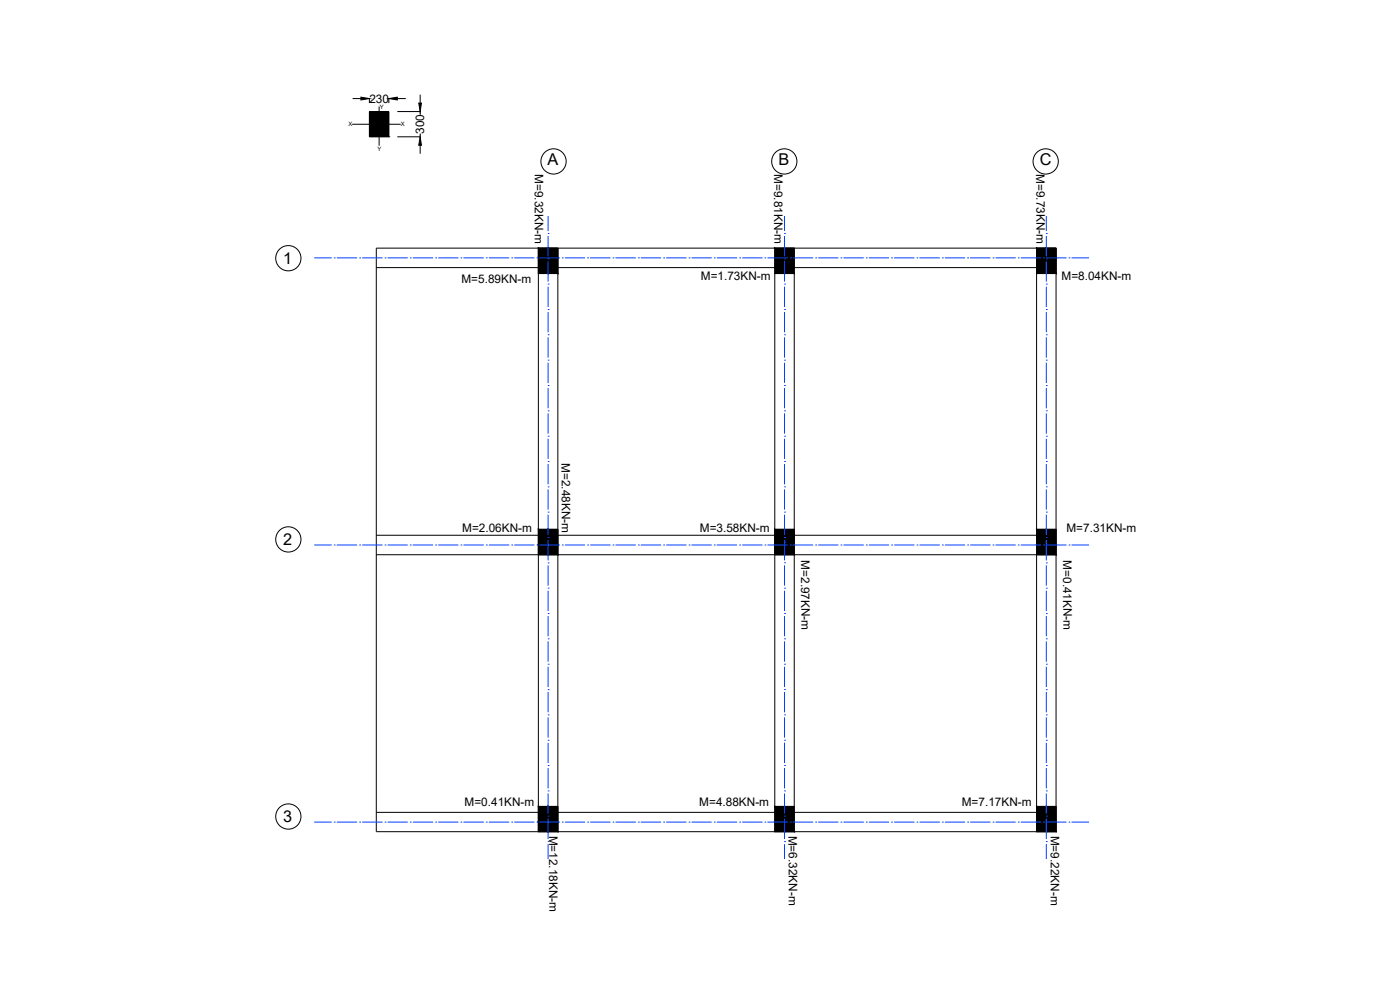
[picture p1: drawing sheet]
<svg xmlns="http://www.w3.org/2000/svg" width="420mm" height="297mm" viewBox="0 0 420 297" stroke-linecap="round" stroke-linejoin="round" font-family="sans-serif">
<!-- layer: C-C -->
<g fill="none" stroke="#000" stroke-width=".3">
<path d="M111 33.5l-.1 .1M111.1 33.5l-.2 .2M111.2 33.5l-.3 .3M111.3 33.5l-.4 .4M111.4 33.5l-.5 .5M111.5 33.5l-.6 .6M111.7 33.5l-.8 .7M111.8 33.5l-.9 .9M111.9 33.5l-1 1M112 33.5l-1.1 1.1M112.1 33.5l-1.2 1.2M112.2 33.5l-1.3 1.3"/>
<path d="M112.3 33.5l-1.4 1.5M112.5 33.5l-1.6 1.5M112.6 33.5l-1.7 1.7M112.7 33.5l-1.8 1.8M112.8 33.5l-1.9 1.9M112.9 33.5l-2 2M113 33.5l-2.1 2.1M113.1 33.5l-2.2 2.2M113.3 33.5l-2.4 2.3M113.4 33.5l-2.5 2.5M113.5 33.5l-2.6 2.6M113.6 33.5l-2.7 2.7"/>
<path d="M113.7 33.5l-2.8 2.8M113.8 33.5l-2.9 2.9M113.9 33.5l-3 3M114 33.5l-3.1 3.1M114.2 33.5l-3.3 3.3M114.3 33.5l-3.4 3.4M114.4 33.5l-3.5 3.5M114.5 33.5l-3.6 3.6M114.6 33.5l-3.7 3.7M114.8 33.5l-3.9 3.8M114.8 33.5l-3.9 4M115 33.5l-4.1 4"/>
<path d="M115.1 33.5l-4.2 4.2M115.2 33.5l-4.3 4.3M115.3 33.5l-4.4 4.4M115.4 33.5l-4.5 4.5M115.5 33.5l-4.6 4.6M115.6 33.5l-4.7 4.8M115.8 33.5l-4.9 4.8M115.9 33.5l-5 5M116 33.5l-5.1 5.1M116.1 33.5l-5.2 5.2M116.2 33.5l-5.3 5.3M116.3 33.5l-5.4 5.4"/>
<path d="M116.4 33.5l-5.5 5.5M116.6 33.5l-5.7 5.6M116.7 33.5l-5.8 5.8M116.7 33.6l-5.8 5.8M116.7 33.6l-5.8 5.9M116.7 33.8l-5.8 5.8M116.7 33.9l-5.8 5.8M116.7 34l-5.8 5.8M116.7 34.1l-5.8 5.8M116.7 34.2l-5.8 6M116.7 34.4l-2.9 2.8M116.7 34.4l-5.8 5.9"/>
<path d="M116.7 34.6l-5.8 5.8M116.7 34.7l-5.8 5.8M116.7 34.8l-5.8 5.8M116.7 34.9l-5.8 5.9M116.7 35l-5.8 5.8M116.7 35.1l-5.8 5.9M116.7 35.2l-5.8 5.8M116.7 35.4l-5.7 5.6M116.7 35.5l-5.6 5.5M116.7 35.6l-5.5 5.4M116.7 35.7l-5.4 5.3M116.7 35.8l-5.3 5.2"/>
<path d="M116.7 35.9l-5.1 5.1M116.7 36.1l-5 4.9M116.7 36.2l-4.9 4.8M116.7 36.3l-4.8 4.7M116.7 36.4l-4.7 4.6M116.7 36.5l-4.6 4.5M116.7 36.6l-4.4 4.4M116.7 36.7l-4.3 4.3M116.7 36.9l-4.2 4.1M116.7 36.9l-4.1 4.1M116.7 37.1l-4 3.9M116.7 37.2l-3.9 3.8"/>
<path d="M116.7 37.3l-3.8 3.7M116.7 37.4l-3.6 3.6M116.7 37.5l-3.6 3.5M116.7 37.6l-3.4 3.4M116.7 37.7l-3.3 3.3M116.7 37.9l-3.2 3.1M116.7 38l-3.1 3M116.7 38.1l-3 2.9M116.7 38.2l-2.8 2.8M116.7 38.3l-2.8 2.7M116.7 38.4l-2.6 2.6M116.7 38.6l-2.5 2.4"/>
<path d="M116.7 38.7l-2.4 2.3M116.7 38.8l-2.3 2.2M116.7 38.9l-2.2 2.1M116.7 39l-2.1 2M116.7 39.1l-1.9 1.9M116.7 39.2l-1.8 1.8M116.7 39.4l-1.7 1.6M116.7 39.4l-1.6 1.6M116.7 39.6l-1.5 1.4M116.7 39.7l-1.4 1.3M116.7 39.8l-1.3 1.2M116.7 39.9l-1.1 1.1"/>
<path d="M116.7 41h.1M116.7 40l-1 1M116.7 40.2l-.9 .8M116.7 40.2l-.8 .8M116.7 40.4l-.7 .6M116.7 40.5l-.6 .5M116.7 40.6l-.5 .4M116.7 40.7l-.3 .3M116.7 40.8l-.3 .2M116.7 40.9l-.1 .1M112.9 166.4h204M112.9 160.6h204"/>
</g>
<!-- layer: 0 -->
<g fill="none" stroke="#000" stroke-width=".3">
<path d="M105.7 37.3h14.6M105.8 29.6h2.5M110.9 33.5h5.8v7.5h-5.8zM110.9 29.6v1.3M113.8 31.9v11.8M116.6 29.6l.1 1.3M119.2 33.5h6.9v.9M119.2 29.6h2.6M126.1 28.4v2.5M126.1 40.1v.9h-6.9M126.1 43.6v2.5M112.9 74.5h204v175h-204z"/>
<path d="M161.6 74.5h5.8v7.6h-5.8zM161.6 74.5v175M167.4 74.5v175M232.5 74.5h5.9v7.6h-5.9zM311.1 74.5h5.8v7.6h-5.8zM311.1 74.5v175M112.9 80.3h198.2M232.5 82.1v159.9M238.4 82.1v159.9M161.6 158.8h5.8v7.6h-5.8zM232.5 158.8h5.9v7.6h-5.9zM311.1 158.8h5.8v7.6h-5.8z"/>
<path d="M112.9 243.7h198.2M161.6 242h5.8v7.5h-5.8zM232.5 242h5.9v7.5h-5.9zM311.1 242h5.8v7.5h-5.8z"/>
<circle cx="166.1" cy="48.4" r="3.8"/>
<circle cx="235.4" cy="48.4" r="3.8"/>
<circle cx="313.8" cy="48.4" r="3.8"/>
<circle cx="86.5" cy="77.5" r="3.8"/>
<circle cx="86.5" cy="161.8" r="3.8"/>
<circle cx="86.5" cy="245" r="3.8"/>
</g>
<path d="M108.3 29.2l2.6 .4-2.6 .4zM116.7 29.6l2.5-.4v.8zM125.7 30.9h.8l-.4 2.6zM126.1 41l.4 2.6h-.8z" fill="#000" stroke="#000" stroke-width=".3"/>
<!-- layer: C-C -->
<g fill="#000" stroke="#000" stroke-width=".3">
<path d="M161.6 74.5l2.9 2.9v-2.9zM161.6 74.5l2.9 2.9h-2.9z"/>
<path d="M161.6 77.4l2.9 4.7v-4.7zM161.6 77.4l2.9 4.7h-2.9z"/>
<path d="M164.5 74.5l2.9 2.9v-2.9zM164.5 74.5l2.9 2.9h-2.9z"/>
<path d="M164.5 77.4l2.9 4.7v-4.7zM164.5 77.4l2.9 4.7h-2.9z"/>
<path d="M232.5 74.5l2.9 2.9v-2.9zM232.5 74.5l2.9 2.9h-2.9z"/>
<path d="M232.5 77.4l2.9 4.7v-4.7zM232.5 77.4l2.9 4.7h-2.9z"/>
<path d="M235.4 74.5l3 2.9v-2.9zM235.4 74.5l3 2.9h-3z"/>
<path d="M235.4 77.4l3 4.7v-4.7zM235.4 77.4l3 4.7h-3z"/>
<path d="M311.1 74.5l2.9 2.9v-2.9zM311.1 74.5l2.9 2.9h-2.9z"/>
<path d="M311.1 77.4l2.9 4.7v-4.7zM311.1 77.4l2.9 4.7h-2.9z"/>
<path d="M314 74.5l2.9 2.9v-2.9zM314 74.5l2.9 2.9h-2.9z"/>
<path d="M314 77.4l2.9 4.7v-4.7zM314 77.4l2.9 4.7h-2.9z"/>
<path d="M161.6 158.8l2.9 4.7v-4.7zM161.6 158.8l2.9 4.7h-2.9z"/>
<path d="M164.5 158.8l2.9 4.7v-4.7zM164.5 158.8l2.9 4.7h-2.9z"/>
<path d="M232.5 158.8l2.9 4.7v-4.7zM232.5 158.8l2.9 4.7h-2.9z"/>
<path d="M235.4 158.8l3 4.7v-4.7zM235.4 158.8l3 4.7h-3z"/>
<path d="M311.1 158.8l2.9 4.7v-4.7zM311.1 158.8l2.9 4.7h-2.9z"/>
<path d="M314 158.8l2.9 4.7v-4.7zM314 158.8l2.9 4.7h-2.9z"/>
<path d="M161.6 163.5l2.9 2.9v-2.9zM161.6 163.5l2.9 2.9h-2.9z"/>
<path d="M164.5 163.5l2.9 2.9v-2.9zM164.5 163.5l2.9 2.9h-2.9z"/>
<path d="M232.5 163.5l2.9 2.9v-2.9zM232.5 163.5l2.9 2.9h-2.9z"/>
<path d="M235.4 163.5l3 2.9v-2.9zM235.4 163.5l3 2.9h-3z"/>
<path d="M311.1 163.5l2.9 2.9v-2.9zM311.1 163.5l2.9 2.9h-2.9z"/>
<path d="M314 163.5l2.9 2.9v-2.9zM314 163.5l2.9 2.9h-2.9z"/>
<path d="M161.6 242l2.9 4.7v-4.7zM161.6 242l2.9 4.7h-2.9z"/>
<path d="M161.6 246.7l2.9 2.8v-2.8zM161.6 246.7l2.9 2.8h-2.9z"/>
<path d="M164.5 242l2.9 4.7v-4.7zM164.5 242l2.9 4.7h-2.9z"/>
<path d="M164.5 246.7l2.9 2.8v-2.8zM164.5 246.7l2.9 2.8h-2.9z"/>
<path d="M232.5 242l2.9 4.7v-4.7zM232.5 242l2.9 4.7h-2.9z"/>
<path d="M232.5 246.7l2.9 2.8v-2.8zM232.5 246.7l2.9 2.8h-2.9z"/>
<path d="M235.4 242l3 4.7v-4.7zM235.4 242l3 4.7h-3z"/>
<path d="M235.4 246.7l3 2.8v-2.8zM235.4 246.7l3 2.8h-3z"/>
<path d="M311.1 242l2.9 4.7v-4.7zM311.1 242l2.9 4.7h-2.9z"/>
<path d="M311.1 246.7l2.9 2.8v-2.8zM311.1 246.7l2.9 2.8h-2.9z"/>
<path d="M314 242l2.9 4.7v-4.7zM314 242l2.9 4.7h-2.9z"/>
<path d="M314 246.7l2.9 2.8v-2.8zM314 246.7l2.9 2.8h-2.9z"/>
</g>
<g fill="none" stroke="#003fff" stroke-width=".3">
<path d="M94.3 77.4h5.3M100.3 77.4h.1M101.1 77.4h6.1M107.9 77.4h.1M108.7 77.4h6.1M115.6 77.4h.1M116.3 77.4h6.1M123.1 77.4h.1M123.9 77.4h6.1M130.8 77.4h.1M131.5 77.4h6.1M138.3 77.4h.1"/>
<path d="M139.1 77.4h6.1M146 77.4h.1M146.7 77.4h6.1M153.6 77.4h.1M154.3 77.4h6.1M161.1 77.4h.1M161.9 77.4h6.1M164.5 77.7h.1M164.5 70h.1M164.5 64.8v4.5M164.5 70.8v6.1M164.5 78.4v6.1"/>
<path d="M168.8 77.4h.1M169.5 77.4h6.1M176.3 77.4h.1M177.1 77.4h6.1M184 77.4h.1M184.7 77.4h6.1M191.6 77.4h.1M192.3 77.4h6.1M199.2 77.4h.1M199.9 77.4h6.1M206.8 77.4h.1M207.5 77.4h6.1"/>
<path d="M214.4 77.4h.1M215.1 77.4h6.1M222 77.4h.1M222.7 77.4h6.1M229.6 77.4h.1M230.3 77.4h6.1M235.4 77.7h.1M235.4 70h.1M235.4 64.8v4.5M235.4 70.8v6.1M235.4 78.4v6.1M237.2 77.4h.1"/>
<path d="M237.9 77.4h6.1M244.8 77.4h.1M245.6 77.4h6M252.4 77.4h.1M253.1 77.4h6.1M260 77.4h.1M260.8 77.4h6M267.6 77.4h.1M268.3 77.4h6.1M275.2 77.4h.1M276 77.4h6.1M282.8 77.4h.1"/>
<path d="M283.6 77.4h6M290.4 77.4h.1M291.2 77.4h6.1M298 77.4h.1M298.8 77.4h6M305.6 77.4h.1M306.4 77.4h6M313.2 77.4h.1M314 77.4h6.1M314 77.7h.1M314 70h.1M314 64.8v4.5"/>
<path d="M314 70.8v6.1M314 78.4v6.1M320.8 77.4h.1M321.6 77.4h5.2M164.5 92.9h.1M164.5 85.2h.1M164.5 86v6.1M164.5 93.6v6.1M235.4 92.9h.1M235.4 85.2h.1M235.4 86v6.1M235.4 93.6v6.1"/>
<path d="M314 92.9h.1M314 85.2h.1M314 86v6.1M314 93.6v6.1M164.5 115.7h.1M164.5 108.1h.1M164.5 100.4h.1M164.5 101.2v6.1M164.5 108.8v6.1M164.5 116.4v6.1M235.4 115.6h.1M235.4 108.1h.1"/>
<path d="M235.4 100.4h.1M235.4 101.2v6.1M235.4 108.8v6.1M235.4 116.4v6.1M314 115.7h.1M314 108.1h.1M314 100.4h.1M314 101.2v6.1M314 108.8v6.1M314 116.4v6.1M164.5 138.5h.1M164.5 130.9h.1"/>
<path d="M164.5 123.3h.1M164.5 124v6.1M164.5 131.6v6.1M164.5 139.2v6.1M235.4 138.5h.1M235.4 130.9h.1M235.4 123.3h.1M235.4 124v6.1M235.4 131.6v6.1M235.4 139.2v6.1M314 138.5h.1M314 130.9h.1"/>
<path d="M314 123.3h.1M314 124v6.1M314 131.6v6.1M314 139.2v6.1M164.5 153.7h.1M164.5 146.1h.1M164.5 146.8v6.1M164.5 154.4v6.1M235.4 153.7h.1M235.4 146.1h.1M235.4 146.8v6.1M235.4 154.4v6.1"/>
<path d="M314 153.7h.1M314 146.1h.1M314 146.8v6.1M314 154.4v6.1M94.3 163.5h5.3M100.3 163.5h.1M101.1 163.5h6.1M107.9 163.5h.1M108.7 163.5h6.1M115.6 163.5h.1M116.3 163.5h6.1M123.1 163.5h.1"/>
<path d="M123.9 163.5h6.1M130.8 163.5h.1M131.5 163.5h6.1M138.3 163.5h.1M139.1 163.5h6.1M146 163.5h.1M146.7 163.5h6.1M153.6 163.5h.1M154.3 163.5h6.1M161.1 163.5h.1M161.9 163.5h6.1M164.5 176.5h.1"/>
<path d="M164.5 168.9h.1M164.5 161.3h.1M164.5 162v6.1M164.5 169.7v6M164.5 177.2v6.1M168.8 163.5h.1M169.5 163.5h6.1M176.3 163.5h.1M177.1 163.5h6.1M184 163.5h.1M184.7 163.5h6.1M191.6 163.5h.1"/>
<path d="M192.3 163.5h6.1M199.2 163.5h.1M199.9 163.5h6.1M206.8 163.5h.1M207.5 163.5h6.1M214.4 163.5h.1M215.1 163.5h6.1M222 163.5h.1M222.7 163.5h6.1M229.6 163.5h.1M230.3 163.5h6.1M235.4 162.6h.1"/>
<path d="M235.4 176.5h.1M235.4 168.9h.1M235.4 161.3h.1M235.4 162v6.1M235.4 169.6v6.1M235.4 177.2v6.1M237.2 163.5h.1M237.9 163.5h6.1M244.8 163.5h.1M245.6 163.5h6M252.4 163.5h.1M253.1 163.5h6.1"/>
<path d="M260 163.5h.1M260.8 163.5h6M267.6 163.5h.1M268.3 163.5h6.1M275.2 163.5h.1M276 163.5h6.1M282.8 163.5h.1M283.6 163.5h6M290.4 163.5h.1M291.2 163.5h6.1M298 163.5h.1M298.8 163.5h6"/>
<path d="M305.6 163.5h.1M306.4 163.5h6M313.2 163.5h.1M314 163.5h6.1M314 176.5h.1M314 168.9h.1M314 161.3h.1M314 162v6.1M314 169.7v6M314 177.2v6.1M320.8 163.5h.1M321.6 163.5h5.2"/>
<path d="M164.5 199.3h.1M164.5 191.7h.1M164.5 184.1h.1M164.5 184.9v6M164.5 192.4v6.1M235.4 199.3h.1M235.4 191.7h.1M235.4 184.1h.1M235.4 184.9v6M235.4 192.4v6.1M314 199.3h.1M314 191.7h.1"/>
<path d="M314 184.1h.1M314 184.9v6M314 192.4v6.1M164.5 214.5h.1M164.5 206.9h.1M164.5 200.1v6M164.5 207.6v6.1M164.5 215.3v6M235.4 214.5h.1M235.4 206.9h.1M235.4 200.1v6M235.4 207.6v6.1"/>
<path d="M235.4 215.3v6M314 214.5h.1M314 206.9h.1M314 200.1v6M314 207.6v6.1M314 215.3v6M164.5 237.3h.1M164.5 229.7h.1M164.5 222.1h.1M164.5 222.9v6M164.5 230.4v6.1M164.5 238.1v6"/>
<path d="M235.4 237.3h.1M235.4 229.7h.1M235.4 222.1h.1M235.4 222.8v6.1M235.4 230.4v6.1M235.4 238.1v6M314 237.3h.1M314 229.7h.1M314 222.1h.1M314 222.9v6M314 230.4v6.1M314 238.1v6"/>
<path d="M94.3 246.7h5.3M100.3 246.7h.1M101.1 246.7h6.1M107.9 246.7h.1M108.7 246.7h6.1M115.6 246.7h.1M116.3 246.7h6.1M123.1 246.7h.1M123.9 246.7h6.1M130.8 246.7h.1M131.5 246.7h6.1M138.3 246.7h.1"/>
<path d="M139.1 246.7h6.1M146 246.7h.1M146.7 246.7h6.1M153.6 246.7h.1M154.3 246.7h6.1M161.1 246.7h.1M161.9 246.7h6.1M164.5 252.5h.1M164.5 244.9h.1M164.5 245.6v6.1M164.5 253.3v4.5M168.8 246.7h.1"/>
<path d="M169.5 246.7h6.1M176.3 246.7h.1M177.1 246.7h6.1M184 246.7h.1M184.7 246.7h6.1M191.6 246.7h.1M192.3 246.7h6.1M199.2 246.7h.1M199.9 246.7h6.1M206.8 246.7h.1M207.5 246.7h6.1M214.4 246.7h.1"/>
<path d="M215.1 246.7h6.1M222 246.7h.1M222.7 246.7h6.1M229.6 246.7h.1M230.3 246.7h6.1M235.4 252.5h.1M235.4 244.9h.1M235.4 245.6v6.1M235.4 253.3v4.5M237.2 246.7h.1M237.9 246.7h6.1M244.8 246.7h.1"/>
<path d="M245.6 246.7h6M252.4 246.7h.1M253.1 246.7h6.1M260 246.7h.1M260.8 246.7h6M267.6 246.7h.1M268.3 246.7h6.1M275.2 246.7h.1M276 246.7h6.1M282.8 246.7h.1M283.6 246.7h6M290.4 246.7h.1"/>
<path d="M291.2 246.7h6.1M298 246.7h.1M298.8 246.7h6M305.6 246.7h.1M306.4 246.7h6M313.2 246.7h.1M314 246.7h6.1M314 252.5h.1M314 244.9h.1M314 245.6v6.1M314 253.3v4.5M320.8 246.7h.1"/>
<path d="M321.6 246.7h5.2"/>
</g>
<g font-size="4.9">
<text x="164.3" y="49.6">A</text>
<text x="233.6" y="49.6">B</text>
<text x="312" y="49.6">C</text>
<text x="85" y="79.2">1</text>
<text x="85" y="163.6">2</text>
<text x="85" y="246.7">3</text>
</g>
<g font-size="3.5">
<text x="110.9" y="30.8">230</text>
<text x="127.3" y="40.2" transform="rotate(-90 127.3 40.2)">300</text>
<text x="160.5" y="52.3" transform="rotate(90 160.5 52.3)">M=9.32KN-m</text>
<text x="232.4" y="52.3" transform="rotate(90 232.4 52.3)">M=9.81KN-m</text>
<text x="311" y="52.3" transform="rotate(90 311 52.3)">M=9.73KN-m</text>
<text x="210.3" y="84">M=1.73KN-m</text>
<text x="318.6" y="84">M=8.04KN-m</text>
<text x="138.5" y="84.9">M=5.89KN-m</text>
<text x="168.6" y="138.9" transform="rotate(90 168.6 138.9)">M=2.48KN-m</text>
<text x="138.7" y="159.6">M=2.06KN-m</text>
<text x="210" y="159.6">M=3.58KN-m</text>
<text x="320.1" y="159.6">M=7.31KN-m</text>
<text x="240.4" y="168.1" transform="rotate(90 240.4 168.1)">M=2.97KN-m</text>
<text x="319.1" y="168.1" transform="rotate(90 319.1 168.1)">M=0.41KN-m</text>
<text x="139.4" y="241.8">M=0.41KN-m</text>
<text x="209.9" y="241.8">M=4.88KN-m</text>
<text x="288.7" y="242">M=7.17KN-m</text>
<text x="164.8" y="250.7" transform="rotate(90 164.8 250.7)">M=12.18KN-m</text>
<text x="236.7" y="250.7" transform="rotate(90 236.7 250.7)">M=6.32KN-m</text>
<text x="315.3" y="250.7" transform="rotate(90 315.3 250.7)">M=9.22KN-m</text>
</g>
<g font-size="1.8">
<text x="114" y="32.6">Y</text>
<text x="104.5" y="37.8">X</text>
<text x="120.3" y="37.8">X</text>
<text x="113.3" y="45.5">Y</text>
</g>
</svg>
